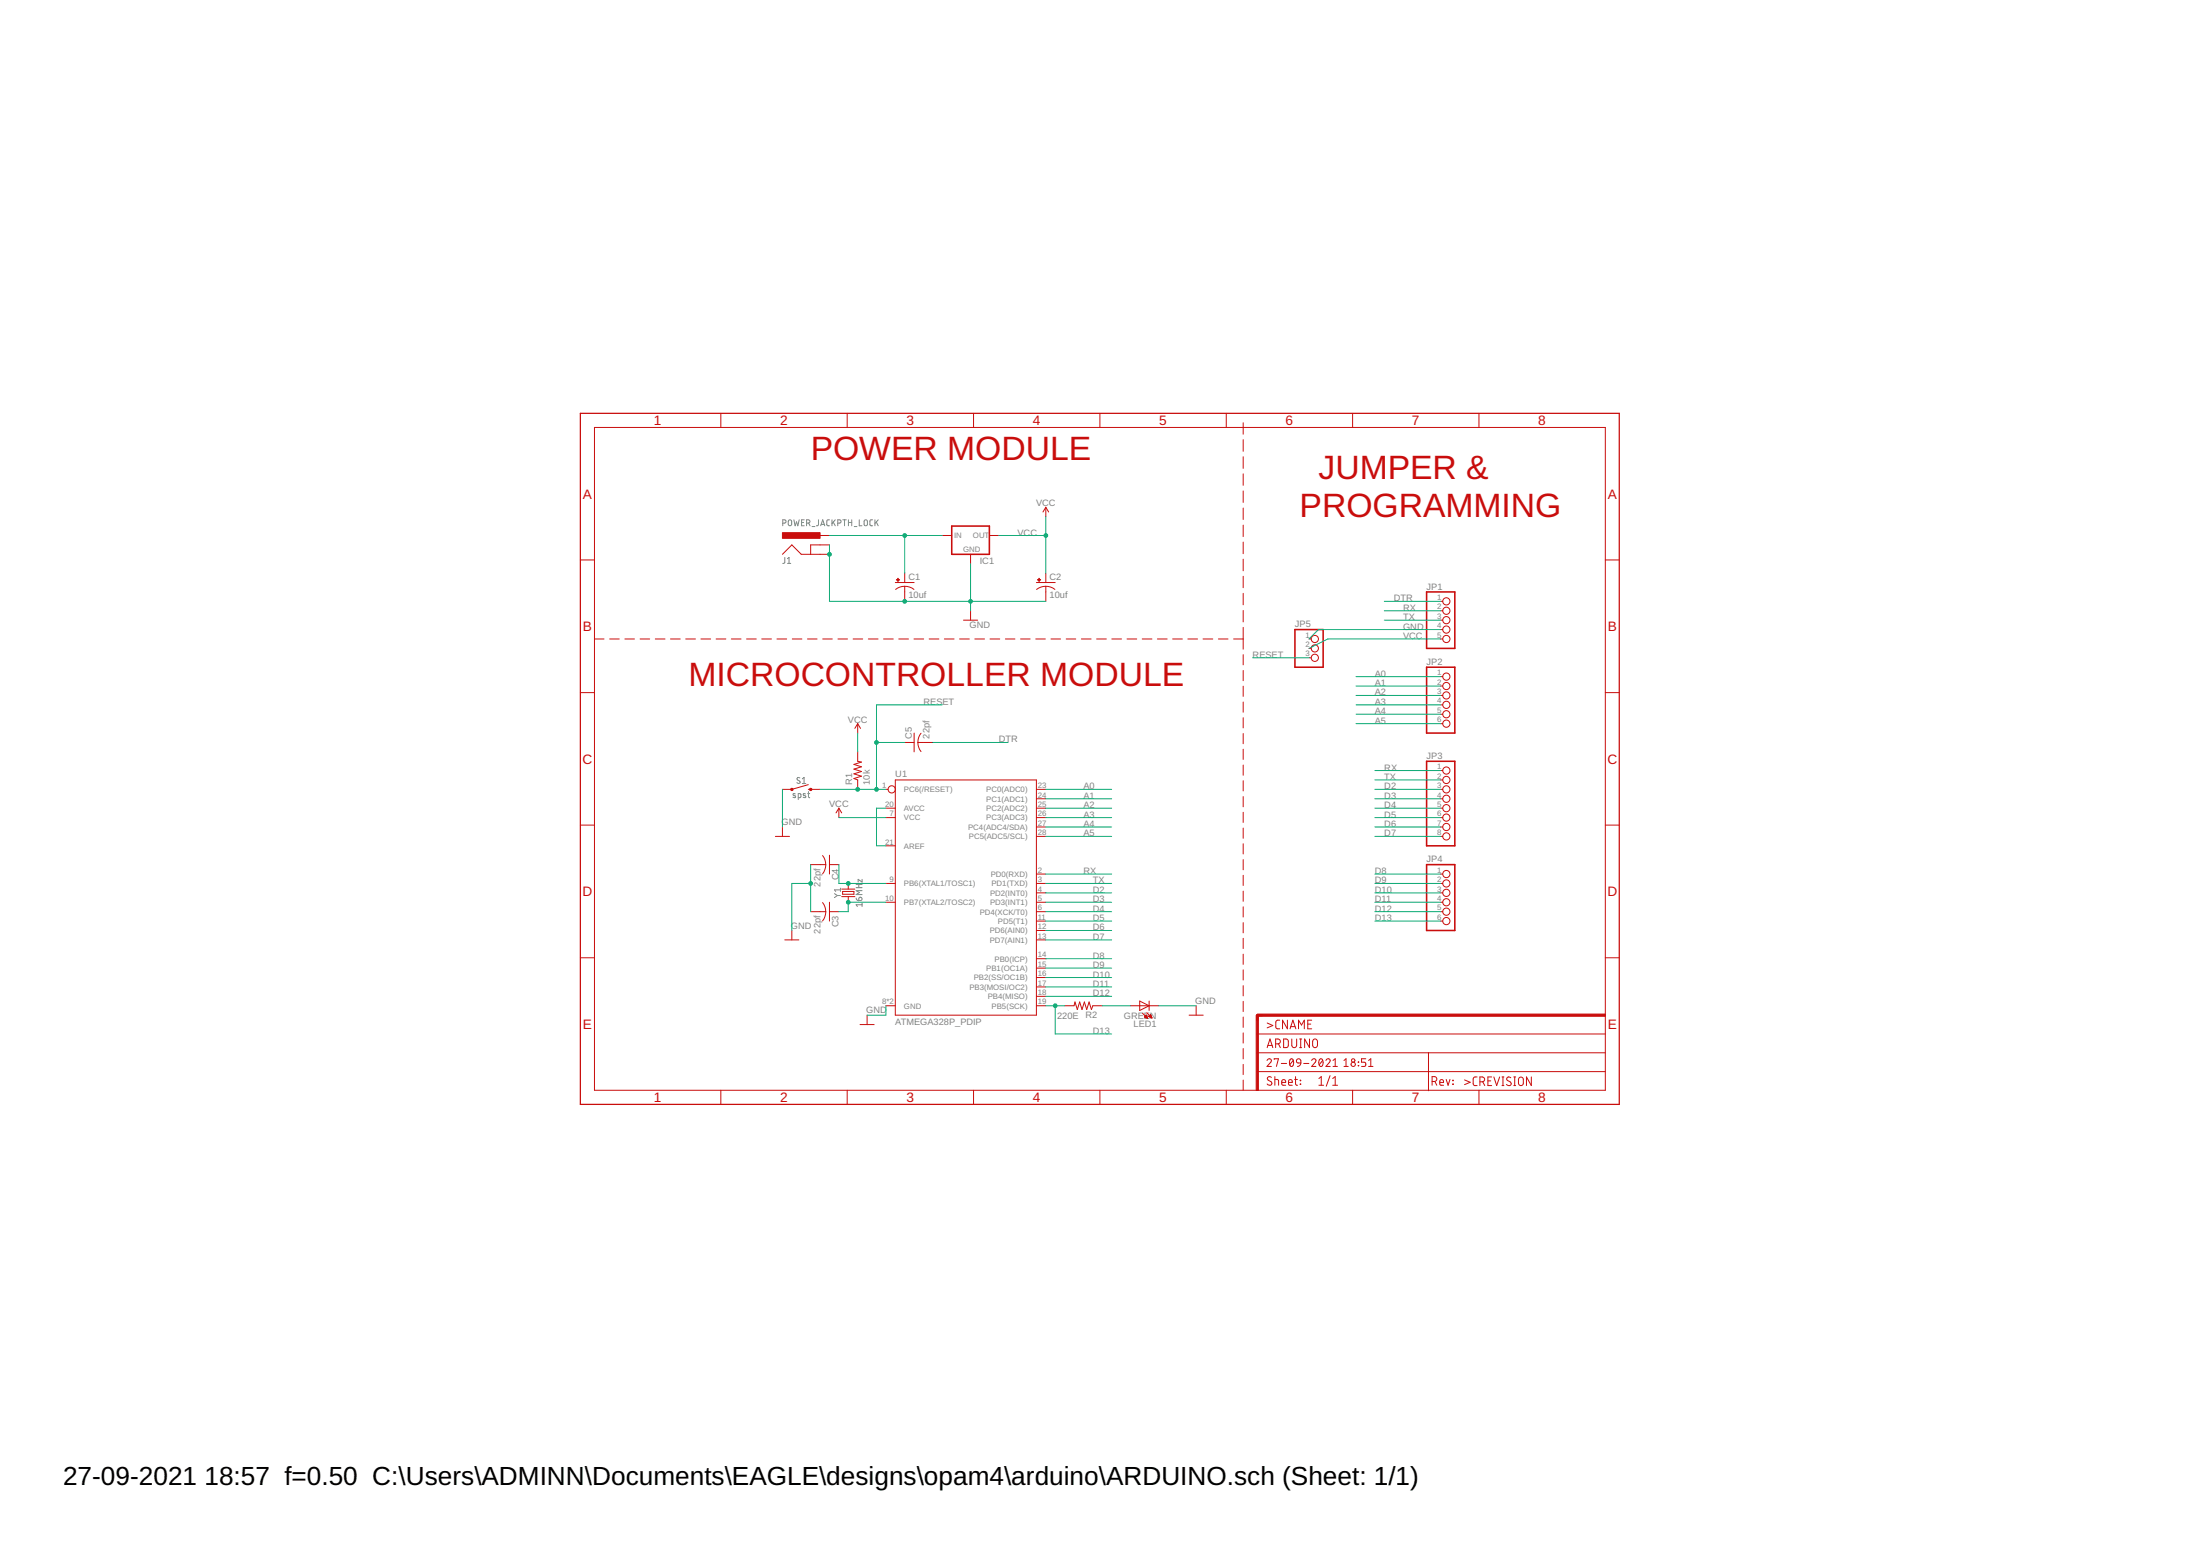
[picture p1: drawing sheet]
<svg xmlns="http://www.w3.org/2000/svg" width="297mm" height="210mm" viewBox="0 0 297 210" stroke-linecap="round" stroke-linejoin="round" font-family="sans-serif">
<g fill="none" stroke="#808080" stroke-width=".14">
<path d="M105.7 70.6h.3a.23 .23 0 0 0 .1-.3 .23 .23 0 0 0-.2-.1h-.2v.8M106 75.2l-.1 .8-.2 .1M106.3 76.1h.5M106.3 75.4l.2-.2v.9M106.5 70.3a.23 .23 0 0 1 .2-.1 .23 .23 0 0 1 .2 .2v.4a.23 .23 0 0 1-.2 .2 .23 .23 0 0 1-.3-.2zM107.2 70.2l.2 .8 .1-.6 .2 .6 .2-.8M108.2 70.5h.3M108.6 70.2h-.4v.8h.4M108.9 70.6h.2a.22 .22 0 0 0 .3-.2 .22 .22 0 0 0-.2-.2h-.3v.8M109.2 70.6l.2 .4M109.6 71.1h.4M110.5 70.2v.7l-.3 .1"/>
<path d="M110.8 71l.3-.8 .3 .8M110.9 70.8h.4M112 70.2h-.3l-.1 .2 .1 .5 .3 .1M112.3 70.2v.8M112.5 70.5l.3 .5M112.8 70.2l-.5 .5M113.1 70.6h.2a.22 .22 0 0 0 .3-.2 .22 .22 0 0 0-.3-.2h-.2v.8M113.8 70.2h.5M114 70.2v.8M114.6 70.5h.4M114.6 70.2v.8M115 70.2v.8"/>
<path d="M115.3 71.1h.4M116 70.2v.8h.4M116.7 70.3a.23 .23 0 0 1 .3-.1 .23 .23 0 0 1 .1 .2v.5a.23 .23 0 0 1-.3 .1 .23 .23 0 0 1-.1-.2zM117.8 70.2h-.3v.2v.5l.3 .1M118.1 70.2v.8M118.3 70.5l.3 .5M118.6 70.2l-.5 .5M107.4 107.2h-.3v.2l.3 .1v.1h-.3M107.8 107.7l.3-.1v-.4l-.3-.1v.8M108 105h-.3l-.1 .1 .4 .4v.2l-.2 .1-.2-.2M108.3 105.1l.3-.2v.9M108.3 105.8h.5"/>
<path d="M108.8 107.2h-.4l.4 .3v.1h-.4M109.1 107.1h.2M109.2 106.8v.7l.1 .2M113.5 119.9v.4M115.6 119.8h.8M115.6 119.4h.8M116 119.4v.4M116.4 118.7v.4l-.5-.4v.4M112.7 120.6l.4 .3M113.1 120.9l-.4 .3M113.1 120.9h.4M113.5 120.1h-.8l.1 .2"/>
<path d="M115.6 121.2a.36 .36 0 0 0 .4 .4M116 121.1a.24 .24 0 0 1 .4 .2 .24 .24 0 0 1-.2 .3h-.2zM116.4 122.1h-.8l.2 .3M116.4 121.9v.5M116.4 120.2h-.8l.4 .3-.4 .3h.8"/>
</g>
<g fill="none" stroke="#c90d0c" stroke-width=".14">
<path d="M80.3 57.7h136.4v89.5h-136.4zM97.3 55.8v1.9M114.4 55.8v1.9M131.4 55.8v1.9M148.5 55.8v1.9M165.6 55.8v1.9M167.9 57.1v1.5M167.9 59.4v1.5M182.6 55.8v1.9M199.7 55.8v1.9M78.4 75.6h1.9M105.6 74.8l1.3-1.2 1.3 1.2h3.8"/>
<path d="M110.7 72.3h1.3M112 73.6h-2.5v1.2M120.9 78.6h2.5M122.2 79.1a2.02 2.02 0 0 1 1.2 .5M122.2 79.1a1.91 1.91 0 0 0-1.3 .5M122.2 77.4v1.2M122.2 79.1v2.1M127.2 72.3h1.3M131 74.8v1.3M133.6 72.3h1.3M139.9 78.6h2.6M141.2 79.1a1.91 1.91 0 0 1 1.2 .5"/>
<path d="M141.2 79.1a2.02 2.02 0 0 0-1.2 .5M141.2 68.5v1.2M141.2 77.4v1.2M141.2 79.1v2.1M141.2 68.5l.4 .6M141.2 68.5l-.4 .6M167.9 61.7v1.5M167.9 64v1.5M167.9 66.3v1.5M167.9 68.6v1.5M167.9 70.9v1.5M167.9 73.2v1.5"/>
<path d="M167.9 75.5v1.5M167.9 77.8v1.5M216.7 75.6h1.9M78.4 93.5h1.9M80.3 86.3h1.3M82.3 86.3h1.3M84.4 86.3h1.3M86.4 86.3h1.3M88.5 86.3h1.3M90.5 86.3h1.3M92.6 86.3h1.3M94.6 86.3h1.3"/>
<path d="M96.7 86.3h1.3M98.7 86.3h1.4M100.8 86.3h1.3M102.8 86.3h1.4M104.9 86.3h1.3M107 86.3h1.3M109 86.3h1.3M111.1 86.3h1.3M113.1 86.3h1.3M115.2 86.3h1.3M115.8 97.7v1.3M115.8 97.7l.4 .6"/>
<path d="M115.8 97.7l-.4 .6M117.2 86.3h1.4M119.3 86.3h1.3M121.3 86.3h1.4M123.4 86.3h1.3M123.4 99v2.5M124.4 99a1.91 1.91 0 0 0-.5 1.2M125.5 86.3h1.3M127.5 86.3h1.3M129.6 86.3h1.3M130.1 83.7h1.9M131 82.4v1.3"/>
<path d="M131.6 86.3h1.3M133.7 86.3h1.3M135.7 86.3h1.3M137.8 86.3h1.3M139.8 86.3h1.3M141.9 86.3h1.3M144 86.3h1.2M146 86.3h1.3M148.1 86.3h1.3M150.1 86.3h1.3M152.2 86.3h1.3M154.2 86.3h1.3"/>
<path d="M156.3 86.3h1.3M158.3 86.3h1.3M160.4 86.3h1.3M162.4 86.3h1.3M164.5 86.3h1.3M166.6 86.3h1.3M167.9 80.1v1.5M167.9 82.4v1.5M167.9 84.7v2.9M167.9 88.4v1.3M167.9 90.5v1.4M167.9 92.6v1.4"/>
<path d="M167.9 94.8v1.3M167.9 96.9v1.4M167.9 99v1.4M176.7 86.3h.3M176.7 87.5h.3M176.7 88.8h.3M194.5 86.3h.3M194.5 83.7h.3M194.5 81.2h.3M194.5 82.4h.3M194.5 85h.3M194.5 91.3h.3"/>
<path d="M194.5 92.6h.3M194.5 93.9h.3M194.5 95.1h.3M194.5 96.4h.3M194.5 97.7h.3M216.7 93.5h1.9M78.4 111.4h1.9M104.7 112.9h1.9M105.6 111.6v1.3M109.1 105.9l-2.2 .7h-1.3M109.1 106.6h1.6M109.5 116.7h2"/>
<path d="M111.1 115.5a1.91 1.91 0 0 1 .4 1.2M111.5 116.7l-.1 .7-.3 .6M112 115.4v2.6M112 116.7h1.3M113.3 109.1l.3 .6M113.3 109.1l-.4 .6M113.3 109.1v1.3M114.5 119.3v.7M115.8 101.5v1.3l.5 .1-1 .3 1 .3-1 .3 1 .3-1 .4 1 .3-1 .3 .5 .2v1.3M119.6 119.3h1.3M119.6 110.4h1.3M119.6 114.2h1.3"/>
<path d="M119.6 109.1h1.3M119.6 106.6h.3M120.9 105.3h19v31.7h-19zM122.2 100.2h1.2M123.9 100.2a2.02 2.02 0 0 0 .5 1.3M123.9 100.2h2.1M139.9 119.3h1.3M139.9 110.4h1.3M139.9 109.1h1.3M139.9 118h1.3M139.9 112.9h1.3M139.9 111.6h1.3"/>
<path d="M139.9 107.8h1.3M139.9 106.6h1.3M167.9 101.1v1.4M167.9 103.3v1.3M167.9 105.4v1.4M167.9 107.5v1.4M167.9 109.6v1.4M167.9 111.8v1.4M167.9 113.9v1.4M167.9 116v1.4M167.9 118.2v1.3M194.5 105.3h.3"/>
<path d="M194.5 119.3h.3M194.5 110.4h.3M194.5 109.1h.3M194.5 118h.3M194.5 112.9h.3M194.5 111.6h.3M194.5 107.8h.3M194.5 106.6h.3M194.5 104h.3M216.7 111.4h1.9M78.4 129.3h1.9M106 126.9h1.9"/>
<path d="M106.9 125.6v1.3M109.5 123.1h2M111.1 121.8a1.91 1.91 0 0 1 .4 1.3M111.5 123.1l-.1 .6-.3 .6M112 123.1h1.3M112 121.8v2.5M113.6 120h1.8M113.6 121h1.8M113.8 120.3h1.5v.4h-1.5zM114.5 121v.8M116.1 138.3h1.9M117.1 137v1.3"/>
<path d="M119.6 135.8h1.3M119.6 121.8h1.3M139.9 135.8h1.3M139.9 121.8h1.3M139.9 134.5h1.3M139.9 133.2h1.3M139.9 132h1.3M139.9 130.7h1.3M139.9 129.4h1.3M139.9 126.9h1.3M139.9 125.6h1.3M139.9 124.3h1.3"/>
<path d="M139.9 123.1h1.3M139.9 120.5h1.3M143.7 135.8h1.3l.1-.5 .4 1 .3-1 .3 1 .3-1 .3 1 .3-1 .4 1 .2-.5h1.2M152.6 135.8h3.8M153.9 135.1l1.3 .7-1.3 .6zM154.3 136.8l.7 .7M154.6 137.3h.3M154.6 137.2h.3M154.6 137.2h.2M154.7 137.4h.2M154.7 137.1h.1M154.8 137h.1"/>
<path d="M154.8 137l-.3 .3 .5 .2M154.8 137l.2 .5M154.8 137.4h.1M154.8 136.7l.7 .7M154.9 137.4h.1M155.1 137.2l.4 .2M155.1 137.2h.4M155.2 135.1v1.3M155.2 137.2h.2M155.2 137.3h.3M155.2 137.1h.2M155.3 137h.1"/>
<path d="M155.3 137.3h.2M155.3 137l-.2 .2M155.3 137l.2 .4M155.4 137.4h.1M155.5 137.4h.1M160.5 137h2M161.5 135.8v1.2M167.9 120.3v1.4M167.9 122.4v1.4M167.9 124.5v1.4M167.9 126.7v1.3M167.9 128.8v1.4"/>
<path d="M167.9 130.9v1.4M167.9 133.1v1.3M167.9 135.2v1.3M167.9 137.3v1.4M167.9 139.4v1.4M169.8 139.6h46.9M171.1 138.1l.8 .3-.8 .3M172.8 137.7l-.4 .1-.1 .2v.7l.1 .2h.4M173.8 137.7v1.2l-.6-1.2v1.2M174.2 138.9l.4-1.2 .4 1.2M174.3 138.6h.6M175.3 138.9v-1.2l.4 .7 .4-.7v1.2"/>
<path d="M176.6 138.2h.4M177.1 137.7h-.5v1.2h.5M194.5 121.8h.3M194.5 124.3h.3M194.5 123.1h.3M194.5 120.5h.3M216.7 129.3h1.9M97.3 147.2v1.9M114.4 147.2v1.9M131.4 147.2v1.9M148.5 147.2v1.9M165.6 147.2v1.9"/>
<path d="M167.9 141.5v1.4M167.9 143.7v1.4M167.9 145.8v1.4M169.8 144.7h46.9M169.8 142.1h46.9M171.1 143.2a.29 .29 0 0 1 .4-.3 .29 .29 0 0 1 .1 .5l-.5 .6h.6M171.1 141.4l.4-1.1 .4 1.1M171.2 141.1h.6M171.7 145.4l-.3-.1-.2 .1a.25 .25 0 0 0 0 .4l.4 .2a.29 .29 0 0 1 0 .4 .29 .29 0 0 1-.4 0l-.1-.1M172 143v-.1h.6l-.3 1.1M172.1 145.7l.5 .1v.7M172.1 145.3v1.2"/>
<path d="M172.2 140.9h.4a.33 .33 0 0 0 .3-.3 .33 .33 0 0 0-.3-.3h-.4v1.1M172.6 140.9l.3 .5M173 143.6h.7M173.1 146.1h.5a.28 .28 0 0 0-.2-.4 .28 .28 0 0 0-.3 .3l.1 .5h.4M173.3 140.3h.5l.1 .1v.7a.29 .29 0 0 1-.3 .3h-.3zM174 146.1h.5a.27 .27 0 0 0-.2-.4 .27 .27 0 0 0-.3 .3l.1 .5h.4M174.2 143l.2-.1a.6 .6 0 0 1 0 1.1 .66 .66 0 0 1-.2-1zM174.4 140.3v.8a.33 .33 0 0 0 .3 .3 .33 .33 0 0 0 .4-.3v-.8M174.6 143.2l-.5 .5M174.8 145.7h.4M174.9 145.3v1l.1 .2h.2M175.1 143.1a.31 .31 0 0 1 .3-.2 .31 .31 0 0 1 .2 .3v.3h-.4l-.1-.1z"/>
<path d="M175.5 140.3h.2M175.5 141.4h.2M175.6 145.8v.1zM175.6 146.3v.1zM175.6 140.3v1.1M175.6 143.5a.47 .47 0 0 1-.4 .5M176 143.6h.7M176.8 140.3v1.1l-.7-1.1v1.1M177.1 143.2a.28 .28 0 0 1 .4-.3 .28 .28 0 0 1 .1 .5l-.5 .6h.6M177.4 140.3a.33 .33 0 0 1 .3 0 .33 .33 0 0 1 .2 .3v.5a.33 .33 0 0 1-.3 .3 .33 .33 0 0 1-.4-.3v-.5zM178.1 146.5h.6M178.1 145.6l.3-.3v1.2"/>
<path d="M178.2 143l.2-.1a.6 .6 0 0 1 0 1.1 .63 .63 0 0 1-.2-1zM178.6 143.2l-.5 .5M179 143.2a.28 .28 0 0 1 .4-.3 .28 .28 0 0 1 .1 .5l-.5 .6h.6M179.6 145.2l-.5 1.4M179.9 146.5h.7M179.9 145.6l.4-.3v1.2M180 144h.6M180 143.2l.3-.3v1.1M181.5 144h.5M181.5 143.2l.2-.3v1.1M182.6 147.2v1.9M183.4 143.3l.1 .1z"/>
<path d="M183.4 143.8l.1 .1zM184.4 142.9h-.6v.5h.4a.29 .29 0 0 1 .2 .3 .29 .29 0 0 1-.2 .3h-.4M184.8 144h.6M184.8 143.2l.3-.3v1.1M192.9 142.1v5.1M193.4 146h.3a.33 .33 0 0 0 .3-.3 .33 .33 0 0 0-.3-.4h-.3v1.2M193.7 146l.3 .5M194.4 146.1h.5a.27 .27 0 0 0-.2-.4 .27 .27 0 0 0-.3 .3l.1 .5h.4M195.3 145.7l.2 .8 .3-.8M196.2 146.3v.1zM196.2 145.8v.1zM197.7 145.8l.8 .3-.8 .3"/>
<path d="M199.4 145.4h-.4l-.1 .2v.8l.2 .1h.3M199.7 147.2v1.9M199.8 146h.3a.33 .33 0 0 0 .4-.3 .33 .33 0 0 0-.4-.3h-.3v1.1M200.2 146l.3 .5M200.9 145.9h.4M201.4 145.4h-.5v1.1h.5M201.7 145.4l.4 1.1 .4-1.1M202.8 146.5h.3M202.8 145.4h.3M202.9 145.4v1.1M204 145.5l-.4-.1-.1 .1v.3a.76 .76 0 0 1 .5 .5l-.1 .2h-.3l-.2-.1M204.4 146.5h.2"/>
<path d="M204.4 145.4h.2M204.5 145.4v1.1M205.1 145.5a.33 .33 0 0 1 .4-.1 .33 .33 0 0 1 .2 .3v.5a.33 .33 0 0 1-.4 .3 .33 .33 0 0 1-.3-.3v-.5zM206.8 145.4v1.1l-.7-1.1v1.1"/>
<circle cx="177.5" cy="87.5" r=".49"/>
<circle cx="177.5" cy="86.3" r=".49"/>
<circle cx="177.5" cy="88.8" r=".49"/>
<circle cx="195.3" cy="91.3" r=".49"/>
<circle cx="195.3" cy="92.6" r=".49"/>
<circle cx="195.3" cy="96.4" r=".49"/>
<circle cx="195.3" cy="86.3" r=".49"/>
<circle cx="195.3" cy="93.9" r=".49"/>
<circle cx="195.3" cy="97.7" r=".49"/>
<circle cx="195.3" cy="81.2" r=".49"/>
<circle cx="195.3" cy="83.7" r=".49"/>
<circle cx="195.3" cy="95.1" r=".49"/>
<circle cx="195.3" cy="82.4" r=".49"/>
<circle cx="195.3" cy="85" r=".49"/>
<circle cx="120.4" cy="106.6" r=".49"/>
<circle cx="195.3" cy="104" r=".49"/>
<circle cx="195.3" cy="109.1" r=".49"/>
<circle cx="195.3" cy="111.6" r=".49"/>
<circle cx="195.3" cy="118" r=".49"/>
<circle cx="195.3" cy="105.3" r=".49"/>
<circle cx="195.3" cy="107.8" r=".49"/>
<circle cx="195.3" cy="119.3" r=".49"/>
<circle cx="195.3" cy="110.4" r=".49"/>
<circle cx="195.3" cy="106.6" r=".49"/>
<circle cx="195.3" cy="112.9" r=".49"/>
<circle cx="195.3" cy="120.5" r=".49"/>
<circle cx="195.3" cy="123.1" r=".49"/>
<circle cx="195.3" cy="124.3" r=".49"/>
<circle cx="195.3" cy="121.8" r=".49"/>
<circle cx="182.7" cy="143.1" r=".24"/>
<circle cx="182.7" cy="143.7" r=".29"/>
</g>
<path d="M128.5 71h5.1v3.8h-5.1zM192.6 79.9h3.8v7.6h-3.8zM174.8 85h3.8v5.1h-3.8zM192.6 90.1h3.8v8.9h-3.8zM192.6 102.8h3.8v11.4h-3.8zM192.6 116.7h3.8v8.9h-3.8z" fill="none" stroke="#c90d0c" stroke-width=".21"/>
<g fill="#c90d0c" stroke="#c90d0c" stroke-width=".14">
<path d="M121 78.3h.5z"/>
<path d="M121.2 78.1l.1 .4z"/>
<path d="M140.1 78.3h.4z"/>
<path d="M140.3 78.1v.4z"/>
<path d="M105.6 71.9h5.1v.8h-5.1z"/>
<path d="M169.6 137h.3v10.2h-.3z"/>
<path d="M169.8 136.9h46.9v.3h-46.9z"/>
</g>
<g fill="#c90d0c" stroke="#c90d0c" stroke-width=".14">
<path d="M106.8 106.4h.2v.3h-.2z" fill-rule="evenodd"/>
<path d="M109.3 106.4h.3v.3h-.3z" fill-rule="evenodd"/>
</g>
<path d="M170.4 137h-.6v.7" fill="none" stroke="#c90d0c" stroke-width=".32"/>
<path d="M78.4 55.8h140.2v93.3h-140.2z" fill="none" stroke="#c90d0c" stroke-width=".17"/>
<g fill="none" stroke="#0dab76" stroke-width=".14">
<path d="M112 72.3h15.2M112 73.6v7.6h29.2M122.2 72.3v5.1M131 76.1v6.3M134.9 72.3h6.3M141.2 69.7v7.7M115.8 99v2.5M127.2 95.1h-8.9v11.5M169.1 88.8h7.6M183.1 95.1h11.4M183.1 91.3h11.4M183.1 92.6h11.4"/>
<path d="M183.1 93.9h11.4M183.1 96.4h11.4M183.1 97.7h11.4M186.9 81.2h7.6M186.9 82.4h7.6M186.9 83.7h7.6M194.5 86.3h-15.2l-2.6 1.2M194.5 85h-16.5l-1.3 1.3M105.6 106.6v5M109.5 116.7v6.4M109.5 119.3h-2.6v6.3M110.7 106.6h8.9"/>
<path d="M113.3 110.4h6.3M113.3 116.7v2.6h6.3M118.3 100.2h3.9M119.6 109.1h-1.3v5.1h1.3M126 100.2h10.1M141.2 110.4h8.9M141.2 119.3h8.9M141.2 106.6h8.9M141.2 109.1h8.9M141.2 118h8.9M141.2 107.8h8.9M141.2 111.6h8.9"/>
<path d="M141.2 112.9h8.9M185.6 110.4h8.9M185.6 119.3h8.9M185.6 106.6h8.9M185.6 109.1h8.9M185.6 118h8.9M185.6 104h8.9M185.6 105.3h8.9M185.6 107.8h8.9M185.6 111.6h8.9M185.6 112.9h8.9M119.6 135.8v1.2h-2.5"/>
<path d="M119.6 121.8h-5.1v1.3h-1.2M141.2 135.8h2.5M141.2 121.8h8.9M141.2 123.1h8.9M141.2 124.3h8.9M141.2 120.5h8.9M141.2 125.6h8.9M141.2 126.9h8.9M141.2 129.4h8.9M141.2 130.7h8.9M141.2 132h8.9M141.2 133.2h8.9"/>
<path d="M141.2 134.5h8.9M142.5 135.8v3.8h7.6M148.8 135.8h3.8M156.4 135.8h5.1M185.6 121.8h8.9M185.6 123.1h8.9M185.6 124.3h8.9M185.6 120.5h8.9"/>
</g>
<g fill="#0dab76" stroke="#0dab76" stroke-width=".14">
<circle cx="122.2" cy="72.3" r=".25"/>
<circle cx="141.2" cy="72.3" r=".25"/>
<circle cx="131" cy="81.2" r=".25"/>
<circle cx="112" cy="74.8" r=".25"/>
<circle cx="122.2" cy="81.2" r=".25"/>
<circle cx="109.5" cy="119.3" r=".25"/>
<circle cx="114.5" cy="119.3" r=".25"/>
<circle cx="114.5" cy="121.8" r=".25"/>
<circle cx="115.8" cy="106.6" r=".25"/>
<circle cx="118.3" cy="106.6" r=".25"/>
<circle cx="118.3" cy="100.2" r=".25"/>
<circle cx="142.5" cy="135.8" r=".25"/>
</g>
<g font-size="4.6" fill="#c90d0c">
<text x="109.5" y="62.1">POWER MODULE</text>
<text x="178" y="64.7">JUMPER &amp;</text>
<text x="175.5" y="69.7">PROGRAMMING</text>
<text x="93" y="92.6">MICROCONTROLLER MODULE</text>
</g>
<g font-size="3.5">
<text x="8.5" y="200.4">27-09-2021</text>
<text x="27.6" y="200.4">18:57 f=0.50 C:\Users\ADMINN\Documents\EAGLE\designs\opam4\arduino\ARDUINO.sch (Sheet: 1/1)</text>
</g>
<g font-size="1.8" fill="#c90d0c">
<text x="88.3" y="57.4">1</text>
<text x="105.3" y="57.4">2</text>
<text x="122.4" y="57.4">3</text>
<text x="139.5" y="57.4">4</text>
<text x="156.5" y="57.4">5</text>
<text x="173.6" y="57.4">6</text>
<text x="190.6" y="57.4">7</text>
<text x="207.7" y="57.4">8</text>
<text x="78.7" y="67.3">A</text>
<text x="217.1" y="67.3">A</text>
<text x="78.7" y="85.2">B</text>
<text x="217.1" y="85.2">B</text>
<text x="78.6" y="103.1">C</text>
<text x="217" y="103.1">C</text>
<text x="78.6" y="121">D</text>
<text x="217" y="121">D</text>
<text x="78.7" y="138.9">E</text>
<text x="217.1" y="138.9">E</text>
<text x="88.3" y="148.8">1</text>
<text x="105.3" y="148.8">2</text>
<text x="122.4" y="148.8">3</text>
<text x="139.5" y="148.8">4</text>
<text x="156.5" y="148.8">5</text>
<text x="173.6" y="148.8">6</text>
<text x="190.6" y="148.8">7</text>
<text x="207.7" y="148.8">8</text>
</g>
<g font-size="1.2" fill="#808080">
<text x="139.9" y="68.4">VCC</text>
<text x="132.3" y="76.1">IC1</text>
<text x="137.4" y="72.3">VCC</text>
<text x="122.7" y="80.7">10uf</text>
<text x="122.7" y="78.3">C1</text>
<text x="141.7" y="80.7">10uf</text>
<text x="141.7" y="78.3">C2</text>
<text x="188.2" y="81.2">DTR</text>
<text x="189.4" y="82.4">RX</text>
<text x="189.4" y="83.7">TX</text>
<text x="192.6" y="79.6">JP1</text>
<text x="130.9" y="84.7">GND</text>
<text x="169.1" y="88.8">RESET</text>
<text x="174.8" y="84.7">JP5</text>
<text x="189.4" y="86.3">VCC</text>
<text x="189.4" y="85">GND</text>
<text x="192.6" y="89.7">JP2</text>
<text x="124.7" y="95.1">RESET</text>
<text x="185.6" y="91.3">A0</text>
<text x="185.6" y="92.6">A1</text>
<text x="185.6" y="93.9">A2</text>
<text x="185.6" y="95.1">A3</text>
<text x="114.5" y="97.5">VCC</text>
<text x="123.1" y="99.7" transform="rotate(-90 123.1 99.7)">C5</text>
<text x="125.5" y="99.7" transform="rotate(-90 125.5 99.7)">22pf</text>
<text x="134.8" y="100.2">DTR</text>
<text x="185.6" y="96.4">A4</text>
<text x="185.6" y="97.7">A5</text>
<text x="115.1" y="105.9" transform="rotate(-90 115.1 105.9)">R1</text>
<text x="117.5" y="105.9" transform="rotate(-90 117.5 105.9)">10k</text>
<text x="120.9" y="104.9">U1</text>
<text x="146.3" y="106.6">A0</text>
<text x="146.3" y="107.8">A1</text>
<text x="186.9" y="104">RX</text>
<text x="186.9" y="105.3">TX</text>
<text x="186.9" y="106.6">D2</text>
<text x="186.9" y="107.8">D3</text>
<text x="192.6" y="102.4">JP3</text>
<text x="105.5" y="111.4">GND</text>
<text x="112" y="109">VCC</text>
<text x="146.3" y="109.1">A2</text>
<text x="146.3" y="110.4">A3</text>
<text x="146.3" y="111.6">A4</text>
<text x="146.3" y="112.9">A5</text>
<text x="186.9" y="109.1">D4</text>
<text x="186.9" y="110.4">D5</text>
<text x="186.9" y="111.6">D6</text>
<text x="186.9" y="112.9">D7</text>
<text x="110.8" y="119.7" transform="rotate(-90 110.8 119.7)">22pf</text>
<text x="113.2" y="118.8" transform="rotate(-90 113.2 118.8)">C4</text>
<text x="146.3" y="118">RX</text>
<text x="147.5" y="119.3">TX</text>
<text x="185.6" y="118">D8</text>
<text x="185.6" y="119.3">D9</text>
<text x="192.6" y="116.4">JP4</text>
<text x="106.8" y="125.3">GND</text>
<text x="113.2" y="125.2" transform="rotate(-90 113.2 125.2)">C3</text>
<text x="147.5" y="120.5">D2</text>
<text x="147.5" y="121.8">D3</text>
<text x="147.5" y="123.1">D4</text>
<text x="147.5" y="124.3">D5</text>
<text x="147.5" y="125.6">D6</text>
<text x="185.6" y="124.3">D13</text>
<text x="185.6" y="120.5">D10</text>
<text x="185.6" y="121.8">D11</text>
<text x="185.6" y="123.1">D12</text>
<text x="110.8" y="126" transform="rotate(-90 110.8 126)">22pf</text>
<text x="147.5" y="126.9">D7</text>
<text x="147.5" y="129.4">D8</text>
<text x="147.5" y="130.7">D9</text>
<text x="147.5" y="131.9">D10</text>
<text x="116.9" y="136.8">GND</text>
<text x="142.7" y="137.5">220E</text>
<text x="146.6" y="137.4">R2</text>
<text x="147.5" y="133.2">D11</text>
<text x="147.5" y="134.5">D12</text>
<text x="151.7" y="137.6">GREEN</text>
<text x="161.4" y="135.5">GND</text>
<text x="120.9" y="138.3">ATMEGA328P_PDIP</text>
<text x="147.5" y="139.6">D13</text>
<text x="153" y="138.7">LED1</text>
</g>
<g font-size="1.1" fill="#808080">
<text x="128.8" y="72.6">IN</text>
<text x="130" y="74.4">GND</text>
<text x="131.4" y="72.6">OUT</text>
<text x="194" y="81">1</text>
<text x="194" y="82.3">2</text>
<text x="194" y="83.5">3</text>
<text x="176.3" y="86.1">1</text>
<text x="176.3" y="87.3">2</text>
<text x="176.3" y="88.6">3</text>
<text x="194" y="84.8">4</text>
<text x="194" y="86.1">5</text>
<text x="194" y="91.2">1</text>
<text x="194" y="92.4">2</text>
<text x="194" y="93.7">3</text>
<text x="194" y="95">4</text>
<text x="194" y="96.2">5</text>
<text x="194" y="97.5">6</text>
<text x="119.1" y="106.4">1</text>
<text x="122.1" y="106.9">PC6(/RESET)</text>
<text x="133.2" y="106.9">PC0(ADC0)</text>
<text x="140.1" y="107.7">24</text>
<text x="140.1" y="106.4">23</text>
<text x="194" y="103.8">1</text>
<text x="194" y="105.1">2</text>
<text x="194" y="106.4">3</text>
<text x="194" y="107.7">4</text>
<text x="119.5" y="108.9">20</text>
<text x="120.1" y="110.2">7</text>
<text x="122.1" y="110.8">VCC</text>
<text x="122.1" y="109.5">AVCC</text>
<text x="130.7" y="112">PC4(ADC4/SDA)</text>
<text x="130.8" y="113.3">PC5(ADC5/SCL)</text>
<text x="133.2" y="110.8">PC3(ADC3)</text>
<text x="133.2" y="109.5">PC2(ADC2)</text>
<text x="133.2" y="108.2">PC1(ADC1)</text>
<text x="140.1" y="112.7">28</text>
<text x="140.1" y="111.5">27</text>
<text x="140.1" y="110.2">26</text>
<text x="140.1" y="108.9">25</text>
<text x="194" y="108.9">5</text>
<text x="194" y="110.2">6</text>
<text x="194" y="111.5">7</text>
<text x="194" y="112.7">8</text>
<text x="119.5" y="114">21</text>
<text x="120.1" y="119.1">9</text>
<text x="122.1" y="119.6">PB6(XTAL1/TOSC1)</text>
<text x="122.1" y="114.6">AREF</text>
<text x="133.8" y="118.4">PD0(RXD)</text>
<text x="133.9" y="119.6">PD1(TXD)</text>
<text x="140.1" y="119.1">3</text>
<text x="140.1" y="117.8">2</text>
<text x="194" y="117.8">1</text>
<text x="194" y="119.1">2</text>
<text x="119.5" y="121.6">10</text>
<text x="122.1" y="122.2">PB7(XTAL2/TOSC2)</text>
<text x="132.3" y="123.4">PD4(XCK/T0)</text>
<text x="133.6" y="126">PD6(AIN0)</text>
<text x="133.7" y="122.2">PD3(INT1)</text>
<text x="133.7" y="120.9">PD2(INT0)</text>
<text x="134.7" y="124.7">PD5(T1)</text>
<text x="140.1" y="125.4">12</text>
<text x="140.1" y="124.2">11</text>
<text x="140.1" y="122.9">6</text>
<text x="140.1" y="121.6">5</text>
<text x="140.1" y="120.3">4</text>
<text x="194" y="120.3">3</text>
<text x="194" y="121.6">4</text>
<text x="194" y="122.9">5</text>
<text x="194" y="124.2">6</text>
<text x="133.2" y="131.1">PB1(OC1A)</text>
<text x="133.6" y="127.3">PD7(AIN1)</text>
<text x="134.3" y="129.8">PB0(ICP)</text>
<text x="140.1" y="131.8">16</text>
<text x="140.1" y="130.5">15</text>
<text x="140.1" y="129.2">14</text>
<text x="140.1" y="126.7">13</text>
<text x="119.1" y="135.6">8*2</text>
<text x="122.1" y="136.1">GND</text>
<text x="130.9" y="133.6">PB3(MOSI/OC2)</text>
<text x="131.5" y="132.3">PB2(SS/OC1B)</text>
<text x="133.4" y="134.9">PB4(MISO)</text>
<text x="133.9" y="136.1">PB5(SCK)</text>
<text x="140.1" y="135.6">19</text>
<text x="140.1" y="134.3">18</text>
<text x="140.1" y="133">17</text>
</g>
</svg>
